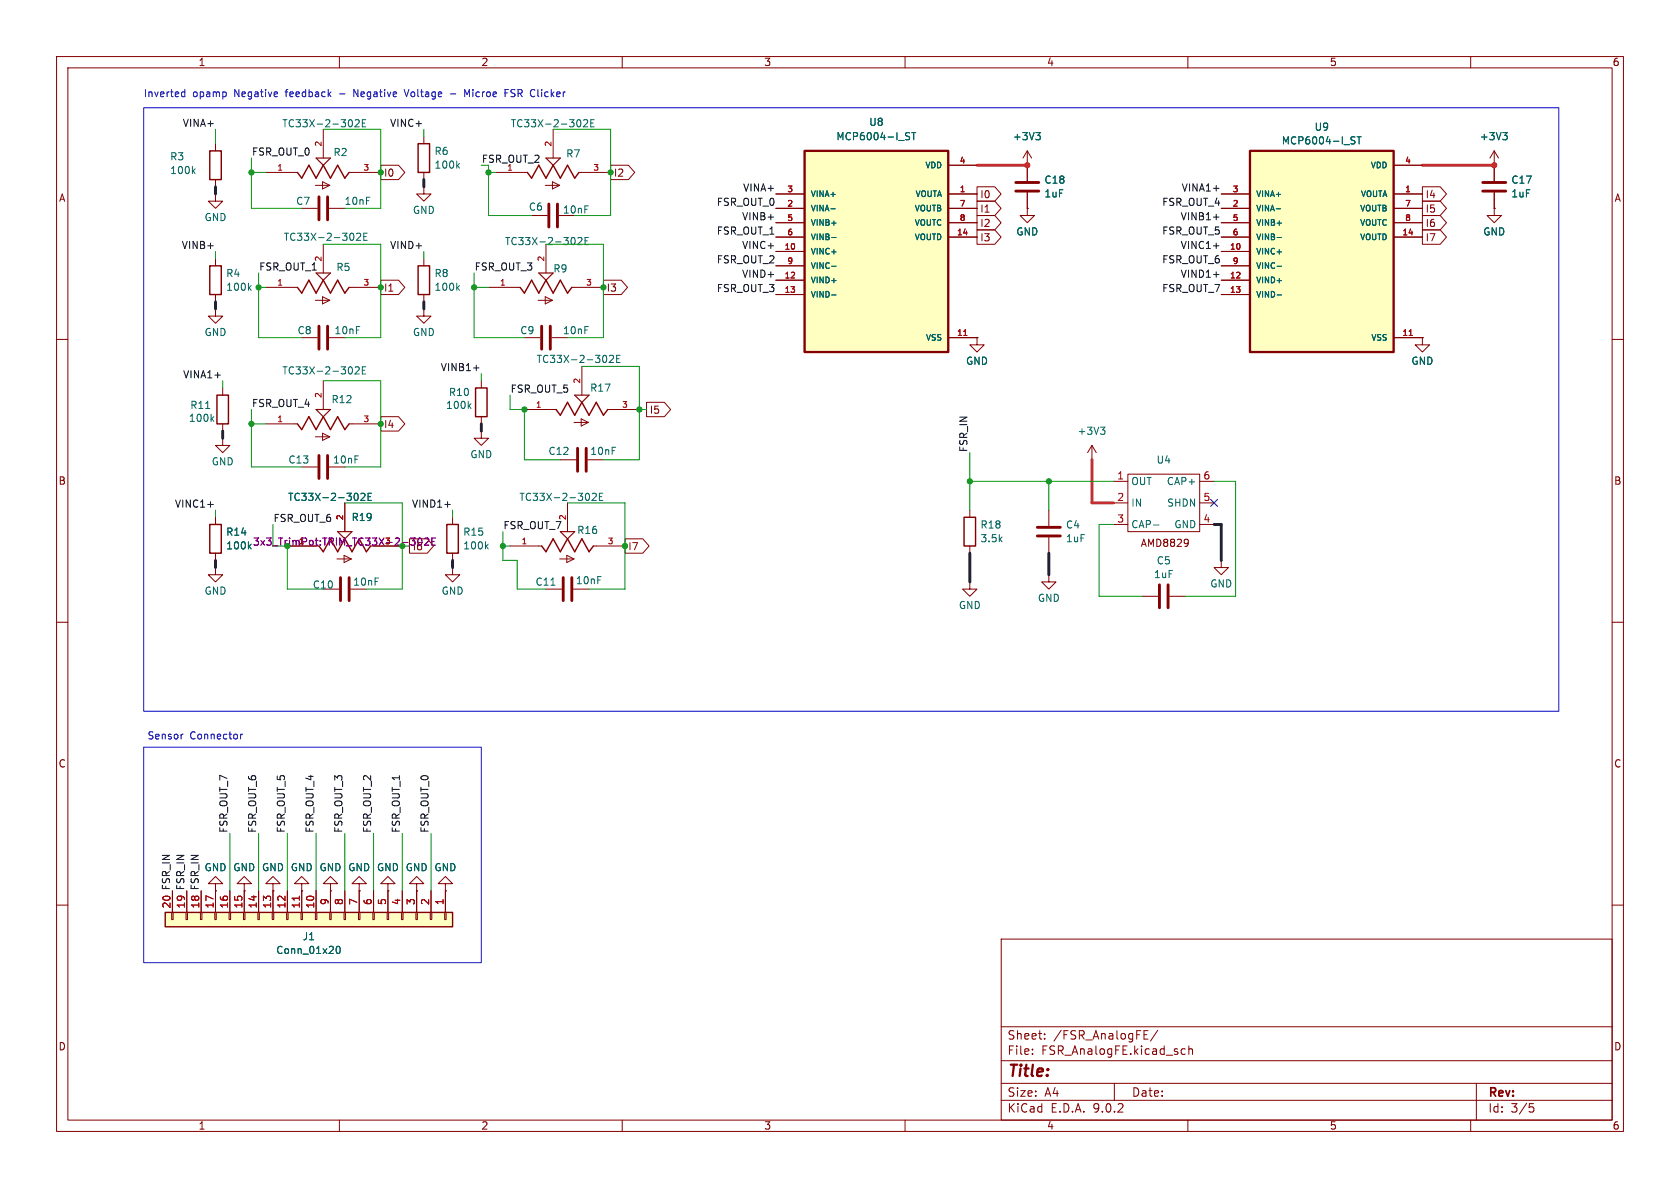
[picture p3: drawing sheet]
<svg xmlns="http://www.w3.org/2000/svg" width="297mm" height="210mm" viewBox="0 0 297 210" stroke-linecap="round" stroke-linejoin="round" font-family="sans-serif">
<g fill="none" stroke="#840000" stroke-width=".18">
<path d="M10 10h277v190h-277zM12 12h273v186h-273zM60 10v2M110 10v2M160 10v2M210 10v2M260 10v2M74.9 24.1v1.3M74.9 30.5v1.3M38.1 45.7v1.3M38.1 52.1v1.2M74.9 54.6v1.3h1.3l-1.3 1.3-1.2-1.3h1.2"/>
<path d="M74.9 54.6h.1M74.9 45.7v1.3M74.9 52.1v1.2M10 60h2M39.4 77.5v1.2h1.2l-1.2 1.3-1.3-1.3h1.3M39.4 77.5h.1M39.4 68.6v1.3M39.4 74.9v1.3M47 74.9h5.6M55.8 77.2h2.5M57 76.6l1.3 .6-1.3 .7zM57.1 67.3v5.1"/>
<path d="M61.7 74.9h5.6M193 78.7l-.7 1.3M193 78.7l.8 1.3M193 78.7v2.6M285 60h2M50.8 96.5h5.1M59.6 98.8h2.5M60.8 98.2l1.3 .6-1.3 .6zM61 88.9v5.1M66 96.5h5.1M80 91.4v1.3M80 97.8v1.3"/>
<path d="M185.4 90.2v2.8M185.4 95v2.8M193 81.3h.1M215.9 99.1v1.2h1.3l-1.3 1.3-1.3-1.3h1.3M215.9 99.1h.1M10 110h2M38.1 100.3v1.3h1.3l-1.3 1.3-1.3-1.3h1.3M38.1 100.3h.1M57.1 104.1h2.8M80 100.3v1.3h1.3l-1.3 1.3-1.3-1.3h1.3M80 100.3h.1M285 110h2"/>
<path d="M10 160h2M177 166h108v32h-108zM285 160h2M60 198v2M110 198v2M160 198v2M177 194.5h108M177 191.5h108M177 187.5h108M177 181.5h108M182.5 186.3v.1M182.5 185.5v.1"/>
<path d="M184.7 183.6v.1M184.7 182.8v.1M197 191.5v3M202.2 182.9h.5M202.2 183.7h.8M202.2 182.2h.8M204.7 182.1l-1.3 2M209 186.3h.5M209 185.5h.5M210 198v2M210.2 185.5l.2-.1 .3 .1 .1 .9M210.2 184.9v1.5"/>
<path d="M260 198v2M261 191.5v6.5M270.4 195.1h.7M270.5 195.7h.4l.3 .3-.2 .5-.5 .1"/>
</g>
<path d="M73.9 25.4h2v5.1h-2zM37.1 47h2v5.1h-2zM73.9 47h2v5.1h-2zM38.4 69.9h2v5h-2zM52.6 74.9l.7 1 1.3-2.2 1.3 2.2 1.2-2.2 1.3 2.2 1.3-2.2 1.3 2.2 .7-1M56.4 96.5l.7 1 1.3-2.2 1.3 2.2 1.3-2.2 1.2 2.2 1.3-2.2 1.3 2.2 .7-1M79 92.7h2v5.1h-2z" fill="none" stroke="#840000" stroke-width=".25"/>
<path d="M55.9 72.4h2.5l-1.3 1.3zM59.7 94h2.5l-1.2 1.3z" fill="none" stroke="#840000" stroke-width=".2"/>
<g fill="none" stroke="#006464" stroke-width=".18">
<path d="M80.9 29.2l.3 .5M81.2 28.9l-.5 .5M44 50.8l.4 .5M44.4 50.5l-.5 .5M80.9 50.8l.3 .5M81.2 50.5l-.5 .5M36.4 72.2h.7M37.4 74l.4 .5M37.8 73.6l-.5 .5M62 64.8a.79 .79 0 0 1 0 1.3M62.8 65l.5-.2 .2 .4-.8 .9h.8M64.1 65.4h.4"/>
<path d="M64.7 64.8h-.6v1.3h.6M194.6 75.5h.7l-.4 .5M195.1 76l.2 .2v.3l-.2 .3M63 87.2a.79 .79 0 0 1 0 1.3M63.8 87.3l.5-.1 .2 .4-.8 .9h.8M65.1 87.8h.4M65.7 87.2h-.6v1.3h.6M86 96.6l.3 .4M86.3 96.2l-.5 .5"/>
</g>
<path d="M72.6 95.1h.8l-.4 .5M73.9 95.6l.1-.4 .2-.1 .3 .1 .1 .4M75.1 95.2l.5-.1 .2 .4-.8 .9h.8M76.4 95.7h.4M77 95.1h-.6v1.3h.6" fill="none" stroke="#840084" stroke-width=".18"/>
<path d="M183.4 93.2h4.1M183.4 94.7h4.1M60.2 102.1v4.1M61.7 102.1v4.1" fill="none" stroke="#840000" stroke-width=".51"/>
<path d="M29.2 161.3h50.8v2.5h-50.8z" fill="#ffffc2"/>
<path d="M37.1 26.7h2v5.1h-2zM93.2 30.5l.8 1 1.2-2.3 1.3 2.3 1.3-2.3 1.3 2.3 1.2-2.3 1.3 2.3 .8-1M52.6 50.8l.7 1 1.3-2.3 1.3 2.3 1.2-2.3 1.3 2.3 1.3-2.3 1.3 2.3 .7-1M91.9 50.8l.8 1 1.3-2.3 1.2 2.3 1.3-2.3 1.3 2.3 1.3-2.3 1.2 2.3 .8-1M98.3 72.4l.8 1 1.2-2.3 1.3 2.3 1.3-2.3 1.2 2.3 1.3-2.3 1.3 2.3 .7-1M37.1 92.7h2v5.1h-2zM95.8 96.5l.7 1 1.3-2.2 1.3 2.2 1.2-2.2 1.3 2.2 1.3-2.2 1.2 2.2 .8-1M170.4 91.4h2.1v5.1h-2.1zM29.2 161.3h50.8v2.5h-50.8z" fill="none" stroke="#840000" stroke-width=".25"/>
<g fill="none" stroke="#840000" stroke-width=".18">
<path d="M38.1 34.3v1.3h1.3l-1.3 1.2-1.3-1.2h1.3M38.1 34.3h.1M38.1 25.4v1.3M38.1 31.8v1.2M74.9 33v1.3h1.3l-1.3 1.3-1.2-1.3h1.2M74.9 33h.1M87.6 30.5h5.6M94 38.1h2.8M96.4 32.8h2.5M97.7 32.1l1.2 .7-1.2 .6zM97.8 22.9v5M98.8 38.1h2.8"/>
<path d="M102.4 30.5h5.5M181.6 29.2h.1M181.6 36.8v1.3h1.3l-1.3 1.3-1.3-1.3h1.3M181.6 36.8h.1M181.6 26.7l-.8 1.2M181.6 26.7l.8 1.2M181.6 26.7v2.5M47 50.8h5.6M53.3 59.7h2.8M55.8 53.1h2.5M57 52.5l1.3 .6-1.3 .6zM57.1 43.2v5.1"/>
<path d="M58.2 59.7h2.8M61.7 50.8h5.6M86.4 50.8h5.5M92.7 59.7h2.8M95.1 53.1h2.6M96.4 52.5l1.3 .6-1.3 .6zM96.5 43.2v5.1M97.5 59.7h2.8M101.1 50.8h5.6M172.7 59.7v1.3h1.3l-1.3 1.2-1.3-1.2h1.3M172.7 59.7h.1M251.5 59.7v1.3h1.2l-1.2 1.2-1.3-1.2h1.3"/>
<path d="M251.5 59.7h.1M92.7 72.4h5.6M101.5 74.7h2.5M102.7 74l1.3 .7-1.3 .6zM102.9 64.8v5.1M107.4 72.4h5.6M38.1 91.4v1.3M38.1 97.8v1.3M90.2 96.5h5.6M98.9 98.8h2.6M99.1 81.3h2.8M100.2 98.2l1.3 .6-1.3 .6z"/>
<path d="M100.3 88.9v5.1M103.9 81.3h2.8M104.9 96.5h5.6M171.4 90.2v1.2M171.4 96.5v1.3M196.8 85.1h2.6M196.8 88.9h2.6M196.8 92.7h2.6M199.4 83.8h12.7v10.2h-12.7zM210 95.4a1.07 1.07 0 0 1-.1 1.1M210.1 95.9l-.1 .1M212.1 85.1h2.5"/>
<path d="M212.1 88.9h2.5M212.1 92.7h2.5M96.5 104.1h2.8M101.3 104.1h2.8M171.4 102.9v1.2h1.3l-1.3 1.3-1.2-1.3h1.2M171.4 102.9h.1M185.4 101.6v1.3h1.3l-1.3 1.2-1.3-1.2h1.3M185.4 101.6h.1M201.9 105.4h2.8M206.8 105.4h2.7M30.5 157.5v3.8M33 157.5v3.8"/>
<path d="M35.6 157.5v3.8M38.1 156.2h1.3l-1.3-1.3-1.3 1.3h1.3v1.3M38.1 157.5h.1M38.1 157.5v3.8M40.6 157.5v3.8M43.2 156.2h1.2l-1.2-1.3-1.3 1.3h1.3v1.3M43.2 157.5h.1M43.2 157.5v3.8M45.7 157.5v3.8M48.3 156.2h1.2l-1.2-1.3-1.3 1.3h1.3v1.3M48.3 157.5h.1M48.3 157.5v3.8"/>
<path d="M50.8 157.5v3.8M53.3 156.2h1.3l-1.3-1.3-1.2 1.3h1.2v1.3M53.3 157.5h.1M53.3 157.5v3.8M55.9 157.5v3.8M58.4 156.2h1.3l-1.3-1.3-1.3 1.3h1.3v1.3M58.4 157.5h.1M58.4 157.5v3.8M61 157.5v3.8M63.5 156.2h1.3l-1.3-1.3-1.3 1.3h1.3v1.3M63.5 157.5h.1M63.5 157.5v3.8"/>
<path d="M66 157.5v3.8M68.6 156.2h1.2l-1.2-1.3-1.3 1.3h1.3v1.3M68.6 157.5h.1M68.6 157.5v3.8M71.1 157.5v3.8M73.7 156.2h1.2l-1.2-1.3-1.3 1.3h1.3v1.3M73.7 157.5h.1M73.7 157.5v3.8M76.2 157.5v3.8M78.7 156.2h1.3l-1.3-1.3-1.2 1.3h1.2v1.3M78.7 157.5h.1M78.7 157.5v3.8"/>
<path d="M30.4 161.3h.2v1.3h-.2zM32.9 161.3h.2v1.3h-.2zM35.4 161.3h.3v1.3h-.3zM38 161.3h.2v1.3h-.2zM40.5 161.3h.3v1.3h-.3zM43.1 161.3h.2v1.3h-.2zM45.6 161.3h.2v1.3h-.2zM48.1 161.3h.3v1.3h-.3zM50.7 161.3h.2v1.3h-.2zM53.2 161.3h.3v1.3h-.3zM55.8 161.3h.2v1.3h-.2zM58.3 161.3h.2v1.3h-.2z"/>
<path d="M60.8 161.3h.3v1.3h-.3zM63.4 161.3h.2v1.3h-.2zM65.9 161.3h.3v1.3h-.3zM68.5 161.3h.2v1.3h-.2zM71 161.3h.2v1.3h-.2zM73.5 161.3h.3v1.3h-.3zM76.1 161.3h.2v1.3h-.2zM78.6 161.3h.3v1.3h-.3z"/>
</g>
<path d="M52.9 158.4v.7" fill="none" stroke="#a90000" stroke-width=".18"/>
<g fill="none" stroke="#006464" stroke-width=".18">
<path d="M34.1 30.2l.4 .5M34.5 29.8l-.5 .5M102.4 21.2a.79 .79 0 0 1 0 1.2M103.2 21.3l.5-.1 .2 .3-.8 .9h.8M104.4 21.8h.5M105 21.2h-.6v1.2h.6M183.1 23.4h.8l-.4 .5M183.7 23.9l.2 .3v.3l-.2 .2M62.3 41.2a.79 .79 0 0 1 0 1.3M63 41.3l.5-.1 .3 .4-.8 .9h.8M64.3 41.8h.4M64.9 41.2h-.6v1.3h.6"/>
<path d="M101.4 42a.79 .79 0 0 1 0 1.3M102.2 42.1l.4-.1 .3 .3-.8 1h.8M103.4 42.6h.4M104 42h-.6v1.3h.6M107 62.8a.79 .79 0 0 1 0 1.3M107.7 62.9l.5-.1 .3 .4-.8 .9h.8M109 63.4h.4M109.6 62.8h-.6v1.3h.6M44 96.6l.4 .4M44.4 96.2l-.5 .5M103.9 87.2a.79 .79 0 0 1 0 1.3M104.7 87.3l.5-.1 .2 .4-.8 .9h.8"/>
<path d="M106 87.8h.4M106.6 87.2h-.6v1.3h.6M203.9 92.8h1M97.4 103.4h.7M59.6 167.3h.1a.68 .68 0 0 1 .5 .6 .68 .68 0 0 1-.5 .7 .84 .84 0 0 1-.1-1.3z"/>
</g>
<path d="M97 36.1v4M98.6 36.1v4M56.4 57.7v4M57.9 57.7v4M95.8 57.7v4M97.3 57.7v4M102.1 79.2v4.1M103.6 79.2v4.1M99.6 102.1v4.1M101.1 102.1v4.1M205 103.4v4M206.5 103.4v4" fill="none" stroke="#840000" stroke-width=".51"/>
<path d="M96.5 27.9h2.6l-1.3 1.3zM55.9 48.3h2.5l-1.3 1.2zM95.2 48.3h2.6l-1.3 1.2zM101.6 69.9h2.5l-1.2 1.2zM99.1 94h2.5l-1.3 1.3z" fill="none" stroke="#840000" stroke-width=".2"/>
<path d="M142.2 26.7h25.4v35.5h-25.4z" fill="#ffffc2"/>
<path d="M142.2 26.7h25.4v35.5h-25.4z" fill="none" stroke="#840000" stroke-width=".41"/>
<g fill="none" stroke="#840000" stroke-width=".18">
<path d="M47 30.5h5.6M53.3 36.8h2.8M55.8 32.8h2.5M57 32.1l1.3 .7-1.3 .6zM57.1 22.9v5M58.2 36.8h2.8M61.7 30.5h5.6M137.2 34.3h5M137.2 36.8h5M137.2 39.4h5M167.6 34.3h5.1M167.6 36.8h5.1"/>
<path d="M167.6 39.4h5.1M167.6 29.2h5.1M264.2 29.2h.1M264.2 36.8v1.3h1.2l-1.2 1.3-1.3-1.3h1.3M264.2 36.8h.1M264.2 26.7v5.3M264.2 34v2.8M264.2 26.7l-.8 1.2M264.2 26.7l.7 1.2M38.1 54.6v1.3h1.3l-1.3 1.3-1.3-1.3h1.3M38.1 54.6h.1M137.2 41.9h5"/>
<path d="M137.2 44.5h5M137.2 47h5M137.2 49.5h5M137.2 52.1h5M167.6 41.9h5.1M167.6 59.7h5.1M85.1 76.2v1.3h1.3l-1.3 1.2-1.3-1.2h1.3M85.1 76.2h.1M85.1 67.3v1.3M85.1 73.7v1.2M53.3 82.6h2.8M58.2 82.6h2.8"/>
</g>
<g fill="none" stroke="#006464" stroke-width=".18">
<path d="M62 21.2a.79 .79 0 0 1 0 1.2M62.8 21.3l.5-.1 .2 .3-.8 .9h.8M64.1 21.8h.4M64.7 21.2h-.6v1.2h.6M146.9 36.9h.8M160.3 24l.4 .2 .1 .3-.2 .2h-.3M160.3 23.4l.5 .1M161.2 23.4h.7M161.5 23.4v1.3M265.7 23.4h.8l-.5 .5M266.2 23.9l.3 .3v.3l-.3 .2M147 42h.8"/>
<path d="M147 47.1h.8M147 52.1h.8M82.9 71.7l.4 .5M83.3 71.4l-.5 .4"/>
</g>
<path d="M170.4 59.3h.6" fill="none" stroke="#a90000" stroke-width=".18"/>
<path d="M52.6 30.5l.7 1 1.3-2.3 1.3 2.3 1.2-2.3 1.3 2.3 1.3-2.3 1.3 2.3 .7-1M84.1 68.6h2v5.1h-2z" fill="none" stroke="#840000" stroke-width=".25"/>
<path d="M55.9 27.9h2.5l-1.3 1.3z" fill="none" stroke="#840000" stroke-width=".2"/>
<path d="M56.4 34.8v4.1M57.9 34.8v4.1M262.1 32.3h4.1M262.1 33.8h4.1M56.4 80.5v4.1M57.9 80.5v4.1" fill="none" stroke="#840000" stroke-width=".51"/>
<path d="M221 26.7h25.4v35.5h-25.4z" fill="#ffffc2"/>
<path d="M221 26.7h25.4v35.5h-25.4z" fill="none" stroke="#840000" stroke-width=".41"/>
<g fill="none" stroke="#840000" stroke-width=".18">
<path d="M67.3 29.2h3.2l1.1 1.3-1.1 1.3h-3.2zM107.9 29.2h3.2l1.1 1.3-1.1 1.3h-3.2zM137.2 34.3h5M137.2 36.8h5M137.2 39.4h5M167.6 34.3h5.1M167.6 36.8h5.1M167.6 39.4h5.1M167.6 29.2h5.1M172.7 33h3.2l1.1 1.3-1.1 1.3h-3.2zM172.7 38.1h3.2l1.1 1.3-1.1 1.2h-3.2zM172.7 35.6h3.2l1.1 1.2-1.1 1.3h-3.2z"/>
<path d="M181.6 36.8h.1M181.6 29.2h.1M181.6 29.2v2.8M181.6 34v2.8M215.9 34.3h5.1M215.9 36.8h5.1M215.9 39.4h5.1M246.4 34.3h5.1M246.4 36.8h5.1M246.4 39.4h5.1M246.4 29.2h5.1M251.5 33h3.1l1.1 1.3-1.1 1.3h-3.1z"/>
<path d="M251.5 35.6h3.1l1.1 1.2-1.1 1.3h-3.1zM251.5 38.1h3.1l1.1 1.3-1.1 1.2h-3.1zM264.2 29.2h.1M264.2 36.8h.1M264.2 29.2v2.8M264.2 34v2.8M67.3 49.5h3.2l1.1 1.3-1.1 1.3h-3.2zM106.7 49.5h3.1l1.1 1.3-1.1 1.3h-3.1zM137.2 41.9h5M137.2 44.5h5M137.2 47h5M137.2 49.5h5"/>
<path d="M137.2 52.1h5M167.6 41.9h5.1M167.6 59.7h5.1M172.7 40.6h3.2l1.1 1.3-1.1 1.3h-3.2zM172.7 59.7h.1M215.9 41.9h5.1M215.9 44.5h5.1M215.9 47h5.1M215.9 49.5h5.1M215.9 52.1h5.1M246.4 41.9h5.1M246.4 59.7h5.1"/>
<path d="M251.5 40.6h3.1l1.1 1.3-1.1 1.3h-3.1zM251.5 59.7h.1M67.3 73.7h3.2l1.1 1.2-1.1 1.3h-3.2zM114.3 71.1h3.1l1.2 1.3-1.2 1.3h-3.1zM38.1 91.4v1.3M38.1 97.8v1.3M50.8 96.5h5.1M61 88.9v5.1M66 96.5h5.1M72.4 95.2h3.1l1.1 1.3-1.1 1.3h-3.1zM110.5 95.2h3.1l1.1 1.3-1.1 1.3h-3.1zM30.5 157.5v3.8"/>
<path d="M33 157.5v3.8M35.6 157.5v3.8M38.1 157.5h.1M38.1 157.5v3.8M40.6 157.5v3.8M43.2 157.5h.1M43.2 157.5v3.8M45.7 157.5v3.8M48.3 157.5h.1M48.3 157.5v3.8M50.8 157.5v3.8M53.3 157.5h.1"/>
<path d="M53.3 157.5v3.8M55.9 157.5v3.8M58.4 157.5h.1M58.4 157.5v3.8M61 157.5v3.8M63.5 157.5h.1M63.5 157.5v3.8M66 157.5v3.8M68.6 157.5h.1M68.6 157.5v3.8M71.1 157.5v3.8M73.7 157.5h.1"/>
<path d="M73.7 157.5v3.8M76.2 157.5v3.8M78.7 157.5h.1M78.7 157.5v3.8"/>
</g>
<g fill="none" stroke="#006464" stroke-width=".18">
<path d="M146.9 36.9h.8M160.3 24l.4 .2 .1 .3-.2 .2h-.3M160.3 23.4l.5 .1M161.2 23.4h.7M161.5 23.4v1.3M183.1 23.4h.8l-.4 .5M183.7 23.9l.2 .3v.3l-.2 .2M225.6 36.9h.8M239.1 24.8l.3 .1 .1 .3-.2 .3h-.3M239.1 24.2h.4M239.9 24.2h.7M240.3 24.2v1.3"/>
<path d="M265.7 23.4h.8l-.5 .5M266.2 23.9l.3 .3v.3l-.3 .2M147 42h.8M147 47.1h.8M147 52.1h.8M225.8 42h.7M225.8 47.1h.7M225.8 52.1h.7M44 96.6l.4 .4M44.4 96.2l-.5 .5M63 87.2a.79 .79 0 0 1 0 1.3M63.8 87.3l.5-.1 .2 .4-.8 .9h.8"/>
<path d="M65.1 87.8h.4M65.7 87.2h-.6v1.3h.6M59.6 167.3h.1a.68 .68 0 0 1 .5 .6 .68 .68 0 0 1-.5 .7 .84 .84 0 0 1-.1-1.3z"/>
</g>
<path d="M170.4 59.3h.6M249.1 59.3h.6M52.9 158.4v.7" fill="none" stroke="#a90000" stroke-width=".18"/>
<path d="M179.6 32.3h4M179.6 33.8h4" fill="none" stroke="#840000" stroke-width=".51"/>
<path d="M214.5 38.4h1M214.5 33.3h1M214.5 48.5h1M214.5 43.5h1M38 66.3h1M83.7 65h1M36.7 89.2h1M78.6 89.2h1" fill="none" stroke="#0f0f0f" stroke-width=".18"/>
<path d="M38.1 33v1.3M74.9 31.8v1.2M38.1 53.3v1.3M74.9 53.3v1.3M39.4 76.2v1.3M85.1 74.9v1.3M38.1 99.1v1.2M80 99.1v1.2M171.4 97.8v5.1M185.4 97.8v3.8M214.6 92.7h1.3v6.4" fill="none" stroke="#1e1e1e" stroke-width=".51"/>
<g fill="none" stroke="#009600" stroke-width=".18">
<path d="M38.1 22.9v2.5M44.4 27.9v8.9h8.9M44.4 30.5h2.6M57.1 22.9h10.2v13.9h-6.3M74.9 22.9v1.2M86.4 29.2v8.9h7.6M86.4 30.5h1.2M97.8 22.9h10.1v15.2h-6.3M38.1 44.5v1.2M45.7 48.3v11.4h7.6M45.7 50.8h1.3M57.1 43.2h10.2v16.5h-6.3"/>
<path d="M74.9 44.5v1.2M83.8 48.3v11.4h8.9M83.8 50.8h2.6M96.5 43.2h10.2v16.5h-6.4M39.4 67.3v1.3M44.4 74.9h2.6M44.4 72.4v10.2h8.9M57.1 67.3h10.2v15.3h-6.3M85.1 66v1.3M90.2 69.9v2.5h2.5v8.9h6.4M102.9 64.8h10.1v16.5h-6.3M113 72.4h1.3"/>
<path d="M38.1 90.2v1.2M48.3 92.7v3.8M50.8 96.5v7.6h6.3M61 88.9h10.1v15.2h-6.3M80 90.2v1.2M88.9 94v5.1h2.5v5h5.1M88.9 96.5h1.3M100.3 88.9h10.2v15.2h-6.4M171.4 85.1h25.4M171.4 80v10.2M185.4 85.1v5.1M196.8 92.7h-2.5v12.7h7.6"/>
<path d="M214.6 85.1h3.8v20.3h-8.9M40.6 147.3v10.2M45.7 147.3v10.2M50.8 147.3v10.2M55.9 147.3v10.2M61 147.3v10.2M66 147.3v10.2M71.1 147.3v10.2M76.2 147.3v10.2"/>
</g>
<path d="M172.7 29.2h8.9M251.5 29.2h12.7M193 81.3v7.6h3.8" fill="none" stroke="#ff1e1c" stroke-width=".51"/>
<path d="M214 88.3l1.2 1.2M215.2 88.3l-1.2 1.2" fill="none" stroke="#000084" stroke-width=".18"/>
<g fill="none" stroke="#0000c2" stroke-width=".18">
<path d="M25.4 19.1h250.2v106.6h-250.2zM32.2 17h.5M32.2 16.3h.5M32.7 15.8v1.3M49 16.3l.1 .2-.6 .2M62.6 17.1v-1.3l.7 1.3M71.4 15.8l.5 1.3M79.6 16.6h1M83 15.8l-.4 .9-.4-.9v1.3M89.3 16.4h.4M89.9 15.8h-.6v1.3M25.4 132.1h59.7v38.1h-59.7z"/>
<path d="M32.4 129.8h-.3M42.5 129.8v.8M42.9 129.8l-.4 .2"/>
</g>
<path d="M72.6 95.1h.8l-.4 .5M73.9 95.6l.1-.4 .2-.1 .3 .1 .1 .4M75.1 95.2l.5-.1 .2 .4-.8 .9h.8M76.4 95.7h.4M77 95.1h-.6v1.3h.6" fill="none" stroke="#840084" stroke-width=".18"/>
<g fill="#009600" stroke="#009600" stroke-width=".18">
<circle cx="44.4" cy="74.9" r=".46"/>
<circle cx="88.9" cy="96.5" r=".46"/>
<circle cx="67.3" cy="74.9" r=".46"/>
<circle cx="44.4" cy="30.5" r=".46"/>
<circle cx="45.7" cy="50.8" r=".46"/>
<circle cx="67.3" cy="50.8" r=".46"/>
<circle cx="67.3" cy="30.5" r=".46"/>
<circle cx="86.4" cy="30.5" r=".46"/>
<circle cx="83.8" cy="50.8" r=".46"/>
<circle cx="171.4" cy="85.1" r=".46"/>
<circle cx="113" cy="72.4" r=".46"/>
<circle cx="107.9" cy="30.5" r=".46"/>
<circle cx="92.7" cy="72.4" r=".46"/>
<circle cx="106.7" cy="50.8" r=".46"/>
<circle cx="110.5" cy="96.5" r=".46"/>
<circle cx="185.4" cy="85.1" r=".46"/>
</g>
<g fill="#ff1e1c" stroke="#ff1e1c" stroke-width=".18">
<circle cx="264.2" cy="29.2" r=".46"/>
<circle cx="181.6" cy="29.2" r=".46"/>
</g>
<text font-size="2.8" fill="#840000" x="178" y="190.9">Title:</text>
<g font-size="2.1" fill="#840000">
<text x="178" y="184">Sheet:</text>
<text x="186.2" y="184">/FSR_AnalogFE/</text>
<text x="178" y="186.7">File:</text>
<text x="184.1" y="186.7">FSR_AnalogFE.kicad_sch</text>
<text x="178" y="196.9">KiCad</text>
<text x="178" y="194.1">Size:</text>
<text x="184.7" y="194.1">A4</text>
<text x="185.7" y="196.9">E.D.A.</text>
<text x="193.3" y="196.9">9.0.2</text>
<text x="200" y="194.1">Date:</text>
<text x="263" y="194.3">Rev:</text>
<text x="263" y="196.9">Id:</text>
<text x="267.1" y="196.9">3/5</text>
</g>
<g font-size="1.8" fill="#840000">
<text x="35" y="11.9">1</text>
<text x="85" y="11.9">2</text>
<text x="135" y="11.9">3</text>
<text x="185" y="11.9">4</text>
<text x="235" y="11.9">5</text>
<text x="285" y="11.9">6</text>
<text x="10.3" y="35.9">A</text>
<text x="67.8" y="31.4">I0</text>
<text x="108.4" y="31.4">I2</text>
<text x="173.2" y="35.2">I0</text>
<text x="251.9" y="35.2">I4</text>
<text x="285.3" y="35.9">A</text>
<text x="173.2" y="40.3">I2</text>
<text x="173.2" y="37.8">I1</text>
<text x="251.9" y="37.8">I5</text>
<text x="251.9" y="40.3">I6</text>
<text x="173.2" y="42.9">I3</text>
<text x="251.9" y="42.9">I7</text>
<text x="67.8" y="51.8">I1</text>
<text x="107.2" y="51.8">I3</text>
<text x="67.8" y="75.9">I4</text>
<text x="114.8" y="73.3">I5</text>
<text x="10.3" y="85.9">B</text>
<text x="285.3" y="85.9">B</text>
<text x="111" y="97.5">I7</text>
<text x="201.6" y="96.9">AMD8829</text>
<text x="10.3" y="135.9">C</text>
<text x="285.3" y="135.9">C</text>
<text x="10.3" y="185.9">D</text>
<text x="285.3" y="185.9">D</text>
<text x="35" y="199.9">1</text>
<text x="85" y="199.9">2</text>
<text x="135" y="199.9">3</text>
<text x="185" y="199.9">4</text>
<text x="235" y="199.9">5</text>
<text x="285" y="199.9">6</text>
</g>
<g font-size="1.8" fill="#0000c2">
<text x="25.3" y="17.4">Inverted</text>
<text x="34.1" y="17.4">opamp</text>
<text x="41.5" y="17.4">Negative</text>
<text x="50.8" y="17.4">feedback</text>
<text x="60.4" y="17.4">-</text>
<text x="63.2" y="17.4">Negative</text>
<text x="72.4" y="17.4">Voltage</text>
<text x="83.4" y="17.4">Microe</text>
<text x="90.7" y="17.4">FSR Clicker</text>
<text x="26" y="130.9">Sensor</text>
<text x="33.6" y="130.9">Connector</text>
</g>
<g font-size="1.8" fill="#0f0f0f">
<text x="32.2" y="22.5">VINA+</text>
<text x="68.9" y="22.5">VINC+</text>
<text x="44.4" y="27.6">FSR_OUT_0</text>
<text x="131.3" y="33.9">VINA+</text>
<text x="208.8" y="33.9">VINA1+</text>
<text x="126.6" y="41.6">FSR_OUT_1</text>
<text x="126.6" y="36.5">FSR_OUT_0</text>
<text x="131.1" y="39">VINB+</text>
<text x="205.4" y="36.5">FSR_OUT_4</text>
<text x="205.4" y="41.6">FSR_OUT_5</text>
<text x="208.6" y="39">VINB1+</text>
<text x="32" y="44.1">VINB+</text>
<text x="45.7" y="47.9">FSR_OUT_1</text>
<text x="68.9" y="44.1">VIND+</text>
<text x="83.8" y="47.9">FSR_OUT_3</text>
<text x="126.6" y="46.6">FSR_OUT_2</text>
<text x="131.1" y="44.1">VINC+</text>
<text x="205.4" y="46.6">FSR_OUT_6</text>
<text x="208.6" y="44.1">VINC1+</text>
<text x="126.6" y="51.7">FSR_OUT_3</text>
<text x="131.1" y="49.2">VIND+</text>
<text x="205.4" y="51.7">FSR_OUT_7</text>
<text x="208.6" y="49.2">VIND1+</text>
<text x="77.8" y="65.7">VINB1+</text>
<text x="32.3" y="67">VINA1+</text>
<text x="90.2" y="69.5">FSR_OUT_5</text>
<text x="44.4" y="72">FSR_OUT_4</text>
<text x="171.1" y="80" transform="rotate(-90 171.1 80)">FSR_IN</text>
<text x="30.8" y="89.8">VINC1+</text>
<text x="72.7" y="89.8">VIND1+</text>
<text x="48.3" y="92.4">FSR_OUT_6</text>
<text x="88.9" y="93.6">FSR_OUT_7</text>
<text x="40.3" y="147.3" transform="rotate(-90 40.3 147.3)">FSR_OUT_7</text>
<text x="45.4" y="147.3" transform="rotate(-90 45.4 147.3)">FSR_OUT_6</text>
<text x="50.5" y="147.3" transform="rotate(-90 50.5 147.3)">FSR_OUT_5</text>
<text x="55.5" y="147.3" transform="rotate(-90 55.5 147.3)">FSR_OUT_4</text>
<text x="60.6" y="147.3" transform="rotate(-90 60.6 147.3)">FSR_OUT_3</text>
<text x="65.7" y="147.3" transform="rotate(-90 65.7 147.3)">FSR_OUT_2</text>
<text x="70.8" y="147.3" transform="rotate(-90 70.8 147.3)">FSR_OUT_1</text>
<text x="75.9" y="147.3" transform="rotate(-90 75.9 147.3)">FSR_OUT_0</text>
<text x="30.1" y="157.5" transform="rotate(-90 30.1 157.5)">FSR_IN</text>
<text x="32.7" y="157.5" transform="rotate(-90 32.7 157.5)">FSR_IN</text>
<text x="35.2" y="157.5" transform="rotate(-90 35.2 157.5)">FSR_IN</text>
</g>
<g font-size="1.8" fill="#006464">
<text x="49.8" y="22.7">TC33X-2-302E</text>
<text x="90.2" y="22.7">TC33X-2-302E</text>
<text x="153.6" y="22.5">U8</text>
<text x="232.3" y="23.3">U9</text>
<text x="30" y="28.5">R3</text>
<text x="58.9" y="27.8">R2</text>
<text x="76.7" y="27.6">R6</text>
<text x="100" y="28">R7</text>
<text x="147.8" y="25">MCP6004-I_ST</text>
<text x="179" y="25">+3V3</text>
<text x="226.5" y="25.7">MCP6004-I_ST</text>
<text x="261.5" y="25">+3V3</text>
<text x="30" y="31">100k</text>
<text x="76.7" y="30">100k</text>
<text x="184.5" y="35.1">1uF</text>
<text x="184.5" y="32.7">C18</text>
<text x="267.1" y="35.1">1uF</text>
<text x="267.1" y="32.7">C17</text>
<text x="36.1" y="39.3">GND</text>
<text x="52.3" y="36.4">C7</text>
<text x="60.8" y="36.4">10nF</text>
<text x="72.9" y="38">GND</text>
<text x="93.4" y="37.4">C6</text>
<text x="99.4" y="37.9">10nF</text>
<text x="179.6" y="41.8">GND</text>
<text x="262.1" y="41.8">GND</text>
<text x="50.1" y="42.8">TC33X-2-302E</text>
<text x="89.2" y="43.5">TC33X-2-302E</text>
<text x="39.9" y="49.2">R4</text>
<text x="39.9" y="51.6">100k</text>
<text x="59.4" y="48.1">R5</text>
<text x="76.7" y="49.2">R8</text>
<text x="76.7" y="51.6">100k</text>
<text x="97.7" y="48.4">R9</text>
<text x="36.1" y="59.6">GND</text>
<text x="52.5" y="59.3">C8</text>
<text x="59" y="59.3">10nF</text>
<text x="72.9" y="59.6">GND</text>
<text x="91.9" y="59.3">C9</text>
<text x="99.4" y="59.3">10nF</text>
<text x="94.8" y="64.4">TC33X-2-302E</text>
<text x="170.7" y="64.7">GND</text>
<text x="249.4" y="64.7">GND</text>
<text x="49.8" y="66.4">TC33X-2-302E</text>
<text x="58.5" y="71.5">R12</text>
<text x="79.3" y="70.2">R10</text>
<text x="104.2" y="69.4">R17</text>
<text x="33.3" y="74.8">100k</text>
<text x="33.5" y="72.5">R11</text>
<text x="78.7" y="72.5">100k</text>
<text x="190.4" y="77.1">+3V3</text>
<text x="37.3" y="82.5">GND</text>
<text x="50.9" y="82.1">C13</text>
<text x="58.8" y="82.1">10nF</text>
<text x="83.1" y="81.2">GND</text>
<text x="96.9" y="80.6">C12</text>
<text x="104.3" y="80.6">10nF</text>
<text x="204.4" y="82.2">U4</text>
<text x="50.8" y="88.7">TC33X-2-302E</text>
<text x="91.7" y="88.7">TC33X-2-302E</text>
<text x="199.9" y="86">OUT</text>
<text x="199.9" y="89.8">IN</text>
<text x="206.2" y="86">CAP+</text>
<text x="206.2" y="89.8">SHDN</text>
<text x="39.9" y="94.9">R14</text>
<text x="62.1" y="92.3">R19</text>
<text x="81.8" y="94.9">R15</text>
<text x="101.9" y="94.6">R16</text>
<text x="173.2" y="93.6">R18</text>
<text x="188.4" y="93.6">C4</text>
<text x="199.9" y="93.6">CAP-</text>
<text x="207.5" y="93.6">GND</text>
<text x="39.9" y="97.3">100k</text>
<text x="81.8" y="97.3">100k</text>
<text x="173.2" y="96.1">3.5k</text>
<text x="188.4" y="96.1">1uF</text>
<text x="204.4" y="100">C5</text>
<text x="36.1" y="105.3">GND</text>
<text x="55.2" y="104.2">C10</text>
<text x="62.3" y="103.7">10nF</text>
<text x="78" y="105.3">GND</text>
<text x="94.6" y="103.7">C11</text>
<text x="101.7" y="103.5">10nF</text>
<text x="169.4" y="107.9">GND</text>
<text x="183.4" y="106.6">GND</text>
<text x="203.9" y="102.4">1uF</text>
<text x="213.9" y="104.1">GND</text>
<text x="36.1" y="154.2">GND</text>
<text x="41.1" y="154.2">GND</text>
<text x="46.2" y="154.2">GND</text>
<text x="51.3" y="154.2">GND</text>
<text x="56.4" y="154.2">GND</text>
<text x="61.5" y="154.2">GND</text>
<text x="66.5" y="154.2">GND</text>
<text x="71.6" y="154.2">GND</text>
<text x="76.7" y="154.2">GND</text>
<text x="53.4" y="166.4">J1</text>
<text x="48.7" y="168.8">Conn_01x20</text>
</g>
<g font-size="1.8" fill="#009600">
<text x="85.1" y="28.9">FSR_OUT_2</text>
<text x="44.6" y="96.7">3x3_TrimPot:TRIM_TC33X-2-302E</text>
</g>
<g font-size="1.8" fill="#a90000">
<text x="197.4" y="84.8">1</text>
<text x="197.4" y="88.6">2</text>
<text x="212.7" y="84.8">6</text>
<text x="212.7" y="88.6">5</text>
<text x="197.4" y="92.5">3</text>
<text x="212.7" y="92.5">4</text>
<text x="30.2" y="160.7" transform="rotate(-90 30.2 160.7)">20</text>
<text x="32.8" y="160.7" transform="rotate(-90 32.8 160.7)">19</text>
<text x="35.3" y="160.7" transform="rotate(-90 35.3 160.7)">18</text>
<text x="37.8" y="160.7" transform="rotate(-90 37.8 160.7)">17</text>
<text x="40.4" y="160.7" transform="rotate(-90 40.4 160.7)">16</text>
<text x="42.9" y="160.7" transform="rotate(-90 42.9 160.7)">15</text>
<text x="45.5" y="160.7" transform="rotate(-90 45.5 160.7)">14</text>
<text x="48" y="160.7" transform="rotate(-90 48 160.7)">13</text>
<text x="50.5" y="160.7" transform="rotate(-90 50.5 160.7)">12</text>
<text x="53.1" y="160.7" transform="rotate(-90 53.1 160.7)">11</text>
<text x="55.6" y="160.7" transform="rotate(-90 55.6 160.7)">10</text>
<text x="58.2" y="160.1" transform="rotate(-90 58.2 160.1)">9</text>
<text x="60.7" y="160.1" transform="rotate(-90 60.7 160.1)">8</text>
<text x="63.2" y="160.1" transform="rotate(-90 63.2 160.1)">7</text>
<text x="65.8" y="160.1" transform="rotate(-90 65.8 160.1)">6</text>
<text x="68.3" y="160.1" transform="rotate(-90 68.3 160.1)">5</text>
<text x="70.9" y="160.1" transform="rotate(-90 70.9 160.1)">4</text>
<text x="73.4" y="160.1" transform="rotate(-90 73.4 160.1)">3</text>
<text x="75.9" y="160.1" transform="rotate(-90 75.9 160.1)">2</text>
<text x="78.5" y="160.1" transform="rotate(-90 78.5 160.1)">1</text>
</g>
<text font-size="1.8" fill="#840084" x="72.9" y="97.5">I6</text>
<g font-size="1.4" fill="#a90000">
<text x="56.9" y="26" transform="rotate(-90 56.9 26)">2</text>
<text x="97.5" y="26" transform="rotate(-90 97.5 26)">2</text>
<text x="169.6" y="29">4</text>
<text x="248.3" y="29">4</text>
<text x="48.9" y="30.2">1</text>
<text x="64.2" y="30.2">3</text>
<text x="89.6" y="30.2">1</text>
<text x="104.8" y="30.2">3</text>
<text x="139.1" y="34">3</text>
<text x="169.6" y="34">1</text>
<text x="217.8" y="34">3</text>
<text x="248.3" y="34">1</text>
<text x="139.1" y="36.6">2</text>
<text x="139.1" y="39.1">5</text>
<text x="139.1" y="41.7">6</text>
<text x="169.1" y="41.7">14</text>
<text x="169.6" y="36.6">7</text>
<text x="169.6" y="39.1">8</text>
<text x="217.8" y="36.6">2</text>
<text x="217.8" y="39.1">5</text>
<text x="217.8" y="41.7">6</text>
<text x="247.8" y="41.7">14</text>
<text x="248.3" y="36.6">7</text>
<text x="248.3" y="39.1">8</text>
<text x="96.3" y="46.3" transform="rotate(-90 96.3 46.3)">2</text>
<text x="138.6" y="44.2">10</text>
<text x="139.1" y="46.7">9</text>
<text x="217.3" y="44.2">10</text>
<text x="217.8" y="46.7">9</text>
<text x="48.9" y="50.5">1</text>
<text x="64.2" y="50.5">3</text>
<text x="88.3" y="50.5">1</text>
<text x="103.5" y="50.5">3</text>
<text x="138.6" y="49.3">12</text>
<text x="138.6" y="51.8">13</text>
<text x="217.3" y="49.3">12</text>
<text x="217.3" y="51.8">13</text>
<text x="169.1" y="59.4">11</text>
<text x="247.8" y="59.4">11</text>
<text x="56.9" y="70.5" transform="rotate(-90 56.9 70.5)">2</text>
<text x="102.6" y="67.9" transform="rotate(-90 102.6 67.9)">2</text>
<text x="48.9" y="74.7">1</text>
<text x="64.2" y="74.7">3</text>
<text x="94.6" y="72.1">1</text>
<text x="109.9" y="72.1">3</text>
<text x="60.7" y="92.1" transform="rotate(-90 60.7 92.1)">2</text>
<text x="100.1" y="92.1" transform="rotate(-90 100.1 92.1)">2</text>
<text x="52.7" y="96.3">1</text>
<text x="68" y="96.3">3</text>
<text x="92.1" y="96.3">1</text>
<text x="107.3" y="96.3">3</text>
</g>
<g font-size="1.4" fill="#006464">
<text x="163.5" y="29.9">VDD</text>
<text x="242.2" y="29.9">VDD</text>
<text x="143.3" y="35">VINA+</text>
<text x="161.7" y="35">VOUTA</text>
<text x="222" y="35">VINA+</text>
<text x="240.5" y="35">VOUTA</text>
<text x="143.3" y="37.6">VINA-</text>
<text x="143.3" y="40.1">VINB+</text>
<text x="161.6" y="37.6">VOUTB</text>
<text x="161.6" y="40.1">VOUTC</text>
<text x="222" y="37.6">VINA-</text>
<text x="222" y="40.1">VINB+</text>
<text x="240.3" y="37.6">VOUTB</text>
<text x="240.3" y="40.1">VOUTC</text>
<text x="143.3" y="42.6">VINB-</text>
<text x="143.3" y="45.2">VINC+</text>
<text x="143.3" y="47.7">VINC-</text>
<text x="161.6" y="42.6">VOUTD</text>
<text x="222" y="42.6">VINB-</text>
<text x="222" y="45.2">VINC+</text>
<text x="222" y="47.7">VINC-</text>
<text x="240.3" y="42.6">VOUTD</text>
<text x="143.3" y="50.3">VIND+</text>
<text x="143.3" y="52.8">VIND-</text>
<text x="222" y="50.3">VIND+</text>
<text x="222" y="52.8">VIND-</text>
<text x="163.6" y="60.4">VSS</text>
<text x="242.3" y="60.4">VSS</text>
</g>
<text font-size="1.4" fill="#0f0f0f" x="56.9" y="46.3" transform="rotate(-90 56.9 46.3)">2</text>
</svg>
